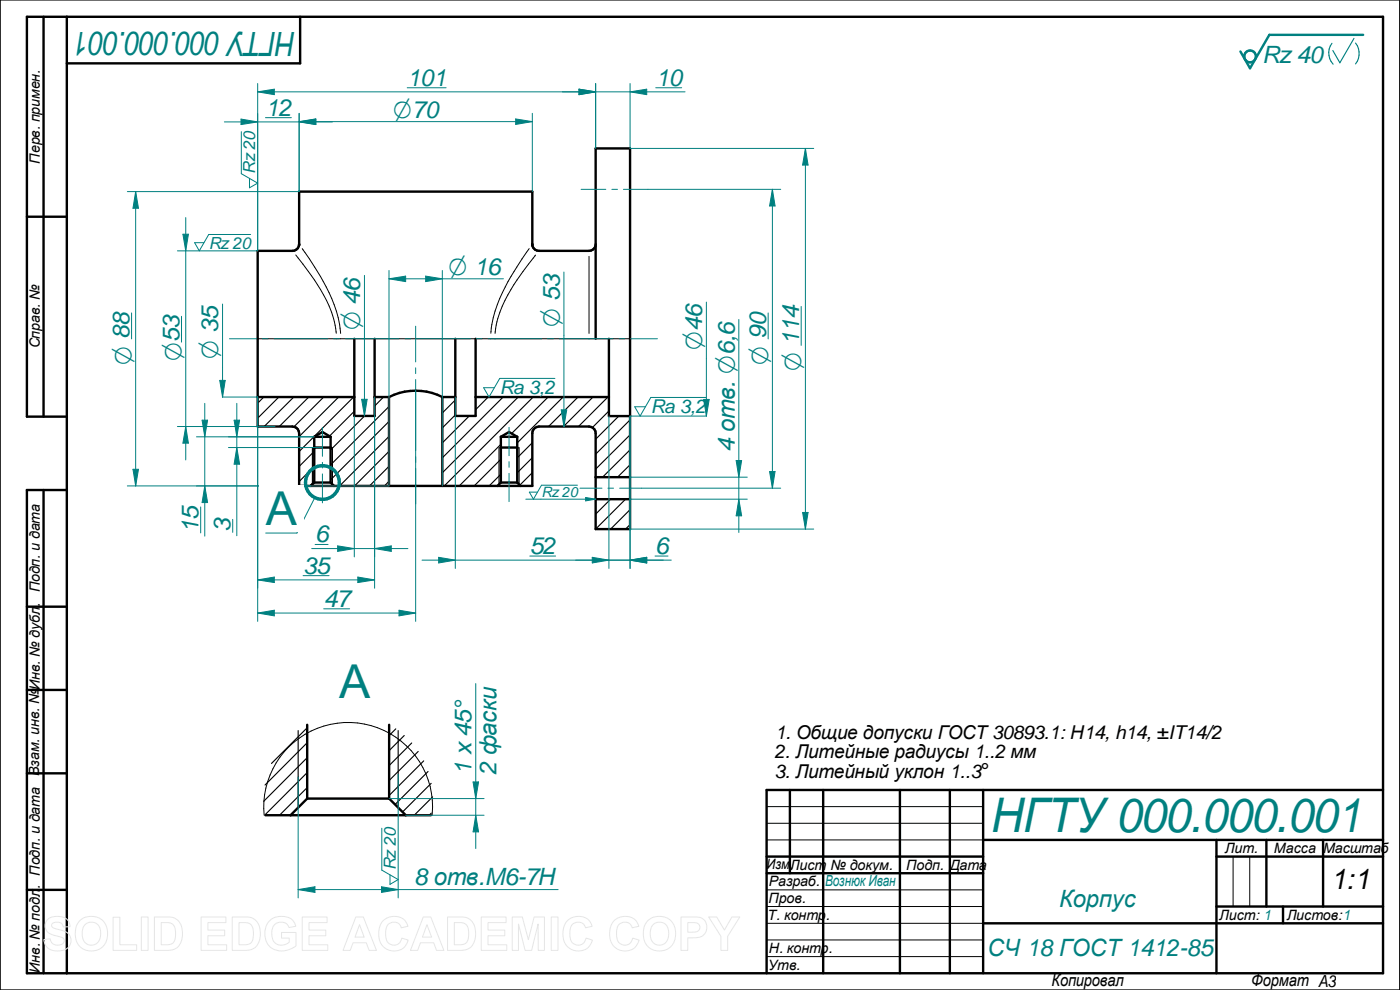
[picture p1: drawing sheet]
<svg xmlns="http://www.w3.org/2000/svg" width="420mm" height="297mm" viewBox="0 0 420 297" stroke-linecap="round" stroke-linejoin="round" font-family="sans-serif">
<g fill="none" stroke="#000" stroke-width=".72">
<path d="M13.1 5v120M20.1 5v287M90.1 5v14h-70M8.1 65h12M178.8 73.3a1.97 1.97 0 0 1-2 2h-15.1a1.97 1.97 0 0 1-1.9-2v-15.8h-70v15.8a1.97 1.97 0 0 1-2 2h-10.5v52.7h10.4a2.03 2.03 0 0 1 2.1 2v15.8h70v-15.8a2.03 2.03 0 0 1 1.9-2h15.1a2.03 2.03 0 0 1 2 2v28.7h10.3v-114.2h-10.3v57.1M77.3 119.1h29M106.3 101.6v23.2h6.1v-23.2M112.4 119.1h4.3M116.7 119.1a17.8 17.8 0 0 1 16 0M116.7 119.1v26.7M132.7 119.1h3.9M132.7 119.1v26.7"/>
<path d="M136.6 101.6v23.2h6.1v-23.2M142.7 119.1h40M182.7 101.6v23.2h6.4M20.1 125h-12v-120h407v287h-407v-145h12M94.3 131.1l2.5-1.5 2.4 1.5M94.3 134.3h4.9M94.3 131.1h4.9M94.3 131.1v13.7M99.2 131.1v13.7M150.3 131.1l2.5-1.5 2.4 1.5M150.3 134.3h4.9M150.3 131.1h4.9"/>
<path d="M150.3 131.1v13.7M155.2 131.1v13.7M13.1 147v145M94.3 144.8h4.9M94.3 144.8l-1 1M99.2 144.8l1 1M150.3 144.8l-1 1M150.3 144.8h4.9M155.2 144.8l1 1M178.8 149.8h10.3M178.8 143.2h10.3M8.1 182h12"/>
<path d="M8.1 207h12M8.1 232h12M237.1 237v25M247 237v55M270.1 237v55M285.1 237v55M295.1 237v55M415.1 237h-185v55M230.1 257h65M295.1 252h120M365.1 252v40M365.1 257h50"/>
<path d="M380.1 252v20M397.1 252v20M8.1 267h12M230.1 262h65M295.1 277h120M365.1 272h50M385.1 272v5"/>
</g>
<g fill="none" stroke="#008080" stroke-width=".72">
<path d="M409.1 10.5h-28.2l-5.8 10-2.8-5"/>
<circle cx="375.2" cy="16.9" r="1.77"/>
</g>
<path d="M399.7 13a4.9 4.9 0 0 0 .4 6.3M406.3 11.5l-4.2 7.3-2.1-3.6M406.8 12.9a5.1 5.1 0 0 1 0 6.3" fill="none" stroke="#008080" stroke-width=".34"/>
<g fill="none" stroke="#000" stroke-width=".3">
<path d="M88.8 76.5a61.9 61.9 0 0 1 11 18.1l.8 3 .3 2.4M90.7 74.6a66.1 66.1 0 0 1 10.8 20.7l.7 4.7M158.8 74.6l-.2 .3a63.4 63.4 0 0 0-10.6 20.4l-.7 4.7M160.7 76.5a58.9 58.9 0 0 0-11.3 19.1l-.8 4.4M176.8 76.9v23.1M77.3 101.6h111.8M230.1 242h65M230.1 247h65M230.1 252h65M370.1 257v15M375.1 257v15M230.1 267h65"/>
<path d="M230.1 272h65M230.1 277h65M230.1 282h65M230.1 287h65"/>
</g>
<g fill="none" stroke="#000" stroke-width=".34">
<path d="M.1 0h420v297h-420M79.2 119.1l-1.9 1.9M83.7 119.1l-6.4 6.4M88.2 119.1l-8.9 8.9M92.7 119.1l-8.9 8.9M97.1 119.1l-8.9 9M101.6 119.1l-11.8 11.9M106.1 119.1l-16.3 16.4M115.1 119.1l-2.7 2.7M133 119.1l-.3 .3M146.5 119.1l-3.8 3.8M151 119.1l-18.3 18.3"/>
<path d="M155.5 119.1l-22.8 22.8M160 119.1l-26.7 26.7M164.5 119.1l-11 11M169 119.1l-13.8 13.8M173.5 119.1l-8.9 8.9M178 119.1l-8.9 8.9M182.4 119.1l-8.8 8.9M93.8 134.3v11M94.3 135.4l-4.5 4.6M94.3 139.9l-4.5 4.6M99.8 134.3v11M106.3 123.4l-7.4 7.5"/>
<path d="M109.4 124.8l-10.2 10.2M116.7 122l-17.5 17.5M116.7 126.4l-17.5 17.6M116.7 130.9l-14.8 14.9M116.7 135.4l-10.3 10.4M116.7 139.9l-5.8 5.9M136.6 120l-3.9 3.9M136.6 124.5l-3.9 3.9M140.8 124.8l-8.1 8.1M149.8 134.3v11M150.3 133.3l-12.5 12.5M150.3 137.8l-8 8"/>
<path d="M155.8 134.3v11M159.8 132.8l-4.6 4.6M159.8 137.3l-4.6 4.6M182.7 123.3l-4.9 5M185.7 124.8l-6.9 7M189.1 126l-10.3 10.3M189.1 130.5l-10.3 10.3M189.1 135l-8.3 8.2M189.1 139.4l-3.8 3.8M94.3 144.4l-1.3 1.4M116.7 144.4l-1.3 1.4M150.3 142.3l-3.5 3.5"/>
<path d="M159.8 141.8l-3.8 3.8M183.2 149.8l-4.4 4.5M187.7 149.8l-8.9 8.9M189.1 152.9l-5.9 5.8M189.1 157.4l-1.4 1.3"/>
</g>
<g fill="#000">
<circle cx="89.8" cy="73.3" r=".36"/>
<circle cx="159.8" cy="73.3" r=".36"/>
<circle cx="94.3" cy="134.3" r=".36"/>
<circle cx="99.2" cy="134.3" r=".36"/>
<circle cx="150.3" cy="134.3" r=".36"/>
<circle cx="155.2" cy="134.3" r=".36"/>
</g>
<path d="M189.1 27.6l5-.8v1.6z" fill="none" stroke="#008080" stroke-width=".3"/>
<path d="M189.1 27.6l5-.8v1.6z" fill="#008080"/>
<path d="M173.8 26.8l5 .8-5 .8z" fill="none" stroke="#008080" stroke-width=".3"/>
<path d="M173.8 26.8l5 .8-5 .8z" fill="#008080"/>
<path d="M168.8 27.6h36.8M173.8 26.8l5 .8-5 .8zM178.8 25.1v19.4M189.1 25.1v19.4M196.8 26.3h7.8" fill="none" stroke="#008080" stroke-width=".3"/>
<path d="M173.8 26.8l5 .8-5 .8z" fill="#008080"/>
<path d="M77.3 27.6l5-.8v1.6z" fill="none" stroke="#008080" stroke-width=".3"/>
<path d="M77.3 27.6l5-.8v1.6z" fill="#008080"/>
<path d="M77.3 25.1v50.2M77.3 27.6h101.5M122.2 26.3h11.7M178.8 25.1v19.4M70.3 126.1h1.6l-.8 5z" fill="none" stroke="#008080" stroke-width=".3"/>
<path d="M70.3 126.1h1.6l-.8 5z" fill="#008080"/>
<path d="M71.1 134.3l.8 5h-1.6z" fill="none" stroke="#008080" stroke-width=".3"/>
<path d="M71.1 134.3l.8 5h-1.6z" fill="#008080"/>
<path d="M68.6 131.1h25.7M68.6 134.3h28.2M71.1 121v39.7M69.8 155.8v3.9M189.1 168.1l5-.9v1.7z" fill="none" stroke="#008080" stroke-width=".3"/>
<path d="M189.1 168.1l5-.9v1.7z" fill="#008080"/>
<path d="M177.7 167.2l5 .9-5 .8z" fill="none" stroke="#008080" stroke-width=".3"/>
<path d="M177.7 167.2l5 .9-5 .8z" fill="#008080"/>
<path d="M54.9 70.3h1.6l-.8 5zM182.7 124.8v45.8M189.1 124.8v45.8M172.8 168.1h28.7M196.6 166.8h3.9" fill="none" stroke="#008080" stroke-width=".3"/>
<path d="M54.9 70.3h1.6l-.8 5z" fill="#008080"/>
<path d="M55.7 128l.8 5h-1.6z" fill="none" stroke="#008080" stroke-width=".3"/>
<path d="M55.7 128l.8 5h-1.6z" fill="#008080"/>
<path d="M53.2 75.3h24.1M55.7 65.3v72.7M54.5 94.9v7.8M109.4 101.6v23.2M53.2 128h29.3" fill="none" stroke="#008080" stroke-width=".3"/>
<path d="M108.5 119.8h1.7l-.8 5z" fill="#008080"/>
<path d="M109.4 82.6v19M108.5 119.8h1.7l-.8 5zM220.9 138.2h1.7l-.9 5z" fill="none" stroke="#008080" stroke-width=".3"/>
<path d="M220.9 138.2h1.7l-.9 5z" fill="#008080"/>
<path d="M221.7 149.8l.9 5h-1.7z" fill="none" stroke="#008080" stroke-width=".3"/>
<path d="M221.7 149.8l.9 5h-1.7z" fill="#008080"/>
<path d="M154.8 35.7l5 .8-5 .8zM221.7 95.8v64M189.1 143.2h35.2M189.1 149.8h35.2" fill="none" stroke="#008080" stroke-width=".3"/>
<path d="M154.8 35.7l5 .8-5 .8z" fill="#008080"/>
<path d="M89.8 36.5l5-.8v1.6z" fill="none" stroke="#008080" stroke-width=".3"/>
<path d="M89.8 36.5l5-.8v1.6z" fill="#008080"/>
<path d="M89.8 34v23.5M89.8 36.5h70M159.8 34v23.5M40.7 57.5l.9 5h-1.7z" fill="none" stroke="#008080" stroke-width=".3"/>
<path d="M40.7 57.5l.9 5h-1.7z" fill="#008080"/>
<path d="M39.9 140.8h1.7l-.9 5z" fill="none" stroke="#008080" stroke-width=".3"/>
<path d="M39.9 140.8h1.7l-.9 5z" fill="#008080"/>
<g fill="none" stroke="#008080" stroke-width=".3">
<path d="M38.2 57.5h51.6M40.7 57.5v88.3M174.4 56.8h7.4M183.6 56.8h1.7M187.1 56.8h7.4M39.5 93.9v7.8M124.7 97.9v10.7M68.9 101.6h8.1M78.7 101.6h1.8M82.2 101.6h16.2M100.1 101.6h1.7M103.7 101.6h16"/>
<path d="M121.6 101.6h1.7M124.7 110.4v1.7M124.7 113.9v21.3M125 101.6h16.2M143 101.6h1.7M146.5 101.6h16.1M164.4 101.6h1.7M167.9 101.6h16.1M185.8 101.6h1.7M189.3 101.6h8M96.8 128.2v8.7M96.8 138.7v1.7"/>
<path d="M124.7 137v1.7M152.8 128.2v8.5M152.8 138.5v1.7M38.2 145.8h78.5M96.8 142.2v8.7M124.7 140.5v10.7M152.8 142v8.5M174.1 146.5h6.6M182.4 146.5h1.7M186 146.5h6.6M107.4 173.1l5 .9-5 .8z"/>
</g>
<path d="M107.4 173.1l5 .9-5 .8z" fill="#008080"/>
<path d="M77.3 174l5-.9v1.7z" fill="none" stroke="#008080" stroke-width=".3"/>
<path d="M77.3 174l5-.9v1.7z" fill="#008080"/>
<path d="M77.3 119.1v57.4M112.4 119.1v57.4M77.3 174h35.1M91 172.7h7.8M131.6 167.2l5 .9-5 .8z" fill="none" stroke="#008080" stroke-width=".3"/>
<path d="M131.6 167.2l5 .9-5 .8z" fill="#008080"/>
<path d="M189.1 168.1l5-.9v1.7z" fill="none" stroke="#008080" stroke-width=".3"/>
<path d="M189.1 168.1l5-.9v1.7z" fill="#008080"/>
<path d="M136.6 119.1v51.5M189.1 124.8v45.8M112.4 164.6l5-.8v1.6zM126.7 168.1h72.4M159 166.8h7.7" fill="none" stroke="#008080" stroke-width=".3"/>
<path d="M112.4 164.6l5-.8v1.6z" fill="#008080"/>
<path d="M101.3 163.8l5 .8-5 .8z" fill="none" stroke="#008080" stroke-width=".3"/>
<path d="M101.3 163.8l5 .8-5 .8z" fill="#008080"/>
<path d="M66.7 119.1h10.6M66.8 110.2v8.9M106.3 124.8v42.3M112.4 124.8v42.3M93.5 164.6h28.9M94.6 163.4h3.9" fill="none" stroke="#008080" stroke-width=".3"/>
<path d="M65.9 114.1h1.7l-.8 5z" fill="#008080"/>
<path d="M66.8 91.2v19M65.9 114.1h1.7l-.8 5zM212 107.6v17.2h-22.9" fill="none" stroke="#008080" stroke-width=".3"/>
<path d="M211.2 119.8h1.6l-.8 5z" fill="#008080"/>
<path d="M231.8 56.8l.8 5h-1.6zM212 90.6v17M211.2 119.8h1.6l-.8 5z" fill="none" stroke="#008080" stroke-width=".3"/>
<path d="M231.8 56.8l.8 5h-1.6z" fill="#008080"/>
<path d="M231 141.5h1.6l-.8 5z" fill="none" stroke="#008080" stroke-width=".3"/>
<path d="M231 141.5h1.6l-.8 5z" fill="#008080"/>
<path d="M194.5 56.8h39.8M231.8 56.8v89.7M241.7 44.5l.8 5h-1.6zM230.5 93.9v7.8M192.6 146.5h41.7" fill="none" stroke="#008080" stroke-width=".3"/>
<path d="M241.7 44.5l.8 5h-1.6z" fill="#008080"/>
<path d="M240.9 153.8h1.6l-.8 4.9z" fill="none" stroke="#008080" stroke-width=".3"/>
<path d="M240.9 153.8h1.6l-.8 4.9z" fill="#008080"/>
<path d="M189.1 44.5h55.1M241.7 44.5v114.2M240.4 91.9v11.7M189.1 158.7h55.1M77.3 183.9l5-.8v1.7z" fill="none" stroke="#008080" stroke-width=".3"/>
<path d="M77.3 183.9l5-.8v1.7z" fill="#008080"/>
<path d="M119.7 183.1l5 .8-5 .9z" fill="none" stroke="#008080" stroke-width=".3"/>
<path d="M119.7 183.1l5 .8-5 .9z" fill="#008080"/>
<path d="M116.7 83.7l5-.9v1.7zM77.3 119.1v67.3M124.7 117.2v69.2M77.3 183.9h47.4M97.1 182.7h7.8" fill="none" stroke="#008080" stroke-width=".3"/>
<path d="M116.7 83.7l5-.9v1.7z" fill="#008080"/>
<path d="M127.8 82.8l4.9 .9-4.9 .8z" fill="none" stroke="#008080" stroke-width=".3"/>
<path d="M127.8 82.8l4.9 .9-4.9 .8z" fill="#008080"/>
<path d="M116.7 81.2v64.6M116.7 83.7h34.4M132.7 81.2v64.6M60.7 126.1h1.6l-.8 5z" fill="none" stroke="#008080" stroke-width=".3"/>
<path d="M60.7 126.1h1.6l-.8 5z" fill="#008080"/>
<path d="M61.5 145.8l.8 5h-1.6z" fill="none" stroke="#008080" stroke-width=".3"/>
<path d="M61.5 145.8l.8 5h-1.6z" fill="#008080"/>
<path d="M89.8 36.6l5-.9v1.7zM59 131.1h35.3M61.5 121v39.9M59 145.8h34.3M60.2 152.1v7.8" fill="none" stroke="#008080" stroke-width=".3"/>
<path d="M89.8 36.6l5-.9v1.7z" fill="#008080"/>
<path d="M72.3 35.7l5 .9-5 .8z" fill="none" stroke="#008080" stroke-width=".3"/>
<path d="M72.3 35.7l5 .9-5 .8z" fill="#008080"/>
<path d="M67.3 36.6h32.5M77.3 34.1v41.2M79.7 35.3h7.7M89.8 34.1v23.4M169.2 100.6v27.4" fill="none" stroke="#008080" stroke-width=".3"/>
<path d="M168.4 123h1.7l-.9 5z" fill="#008080"/>
<path d="M72.4 39.5v12.6l4.9 2.8-2.4 1.4v-2.8M169.2 81.6v19M166.5 113.5h-16.5l-3.2 5.6-1.7-2.8h3.3M211.9 119.3h-16.6l-3.2 5.5-1.6-2.8h3.2M168.4 123h1.7l-.9 5zM162.3 149.8h16.5" fill="none" stroke="#008080" stroke-width=".3"/>
<path d="M175.8 149.3l3 .5-3 .5z" fill="#008080"/>
<path d="M75.2 70.4h-12.6l-2.8 4.9-1.4-2.5h2.8M94.5 149.3l-5.4 10.6h-9.4M157.8 149.8h4.5M173.3 145.6h-10.8l-2.4 4.2-1.2-2.1h2.4M175.8 149.3l3 .5-3 .5z" fill="none" stroke="#008080" stroke-width=".3"/>
<circle cx="96.8" cy="144.8" r="5.1" fill="none" stroke="#008080" stroke-width="1"/>
<path d="M77.8 145.4h13.3v14h-13.3z" fill-rule="evenodd" fill="#fff"/>
<g fill="none" stroke="#000" stroke-width=".34">
<path d="M89.5 219.2v23.1M92.2 218.4l-10.7 10.7M118.8 218.7l-2 2M119.5 219.2v23.1M92.2 222.8l-12.7 12.7M92.2 227.3l-13 13.1M92.2 231.8l-12.6 12.6M92.2 236.3l-8.3 8.3M121.3 220.7l-4.5 4.5M123.6 222.9l-6.8 6.8M125.5 225.5l-8.7 8.7M127.2 228.3l-10.4 10.4"/>
<path d="M128.5 231.5l-9.9 9.9M129.4 235l-8.6 8.6M129.8 239.1l-5.5 5.5M129.4 244l-.6 .6"/>
</g>
<path d="M92.2 217.5v22.1M116.8 217.5v22.1M92.2 239.6h24.6M92.2 239.6l-5 5M116.8 239.6l5 5M79.7 244.6h49.6" fill="none" stroke="#000" stroke-width=".72"/>
<path d="M79.3 244.6a25.3 25.3 0 0 1 25.2-27.8 25.3 25.3 0 0 1 25.2 27.8" fill="none" stroke="#000" stroke-width=".3"/>
<g fill="#fff">
<path d="M95.9 197.3h17.2v14h-17.2z" fill-rule="evenodd"/>
<path d="M95.9 197.3h17.2v14h-17.2z" fill-rule="evenodd"/>
</g>
<path d="M89.5 266.9l5-.8v1.7z" fill="none" stroke="#008080" stroke-width=".3"/>
<path d="M89.5 266.9l5-.8v1.7z" fill="#008080"/>
<path d="M114.5 266.1l5 .8-5 .9z" fill="none" stroke="#008080" stroke-width=".3"/>
<path d="M114.5 266.1l5 .8-5 .9z" fill="#008080"/>
<path d="M89.5 233.1v36.3M119.5 232.4v37M114.6 248.5v12.6l4.9 2.8-2.5 1.4v-2.8M142.8 244.6l.8 5h-1.6zM89.5 266.9h78" fill="none" stroke="#008080" stroke-width=".3"/>
<path d="M142.8 244.6l.8 5h-1.6z" fill="#008080"/>
<path d="M142 234.6h1.6l-.8 5z" fill="none" stroke="#008080" stroke-width=".3"/>
<path d="M142 234.6h1.6l-.8 5z" fill="#008080"/>
<path d="M142.8 205.1v49.5M116.8 239.6h28.5M121.8 244.6h23.5" fill="none" stroke="#008080" stroke-width=".3"/>
<g fill="none" stroke="#e6e6e6" stroke-width=".3">
<path d="M14.2 276a4.8 4.8 0 0 1 6.2 .1l.4 .9 .2 1-2 .1a1.98 1.98 0 0 0-1.5-1.4 1.98 1.98 0 0 0-2 .7 1.32 1.32 0 0 0 1.6 1.4l.5 .1a4 4 0 0 1 3.6 2.5 3.3 3.3 0 0 1-3.9 3.9 3.6 3.6 0 0 1-4.1-3.4l1.9-.2a2.26 2.26 0 0 0 1.8 1.9 2.26 2.26 0 0 0 2.4-1.1 1.29 1.29 0 0 0-1.5-1.5 4.7 4.7 0 0 1-4.1-2.3l-.1-1.3zM23.9 276.2a5 5 0 0 1 6.2-.5 5 5 0 0 1 2.1 5.7 4.9 4.9 0 0 1-6 3.8 4.9 4.9 0 0 1-3.5-6.2l.3-1.4zM25.4 277.5a2.82 2.82 0 0 1 3.4-.5 2.82 2.82 0 0 1 1.4 3.1 2.81 2.81 0 0 1-1.5 3.2 2.81 2.81 0 0 1-3.5-.9 4.9 4.9 0 0 1 .2-4.9zM33.9 275.2h2.1v8.3h5v1.7h-7.1zM42.4 275.1h2v10.1h-2zM46.3 275.1h3.7a4.3 4.3 0 0 1 4.8 5.1 4.3 4.3 0 0 1-4.6 5h-3.9zM48.4 276.8a4.7 4.7 0 0 1 3.5 .6 5 5 0 0 1-.2 5.7l-1.1 .3-2.2 .1zM60.4 275.1h7.4v1.7h-5.4v2.3h5v1.7h-5v2.7h5.6v1.7h-7.6zM69.7 275.1h3.7a4.3 4.3 0 0 1 4.7 5.1 4.3 4.3 0 0 1-4.6 5h-3.8zM71.7 276.8a4.7 4.7 0 0 1 3.6 .6 5 5 0 0 1-.2 5.7l-1.1 .3-2.3 .1zM80.9 276.2a5.3 5.3 0 0 1 7.2 .3l.7 1.4-2.1 .4a2.74 2.74 0 0 0-3.3-1.5 2.74 2.74 0 0 0-1.8 3.2 3.1 3.1 0 0 0 1.6 3.3 3.1 3.1 0 0 0 3.6-.6v-1.2h-2.3v-1.7h4.3v4a5.9 5.9 0 0 1-8.5-.6 6 6 0 0 1 .6-7zM90.7 275.1h7.5v1.7h-5.5v2.3h5.1v1.7h-5.1v2.7h5.7v1.7h-7.7z"/>
<path d="M106.8 275.1h2.2l4 10.1h-2.2l-.9-2.3h-4l-.8 2.3h-2.2zM107.9 277.5l1.4 3.7h-2.8zM114.9 276.3a4.4 4.4 0 0 1 7.5 1.6l-2 .5a2.41 2.41 0 0 0-2.8-1.6 2.41 2.41 0 0 0-1.9 2.7 3.3 3.3 0 0 0 1.7 4 2.35 2.35 0 0 0 3.2-2l1.9 .6a4.5 4.5 0 0 1-5.3 3.1 4.5 4.5 0 0 1-3.5-5l.4-2.5zM127 275.1h2.3l3.9 10.1h-2.2l-.8-2.3h-4l-.9 2.3h-2.1zM128.1 277.5l1.4 3.7h-2.7zM134.3 275.1h3.7a4.3 4.3 0 0 1 4.7 5.1 4.3 4.3 0 0 1-4.6 5h-3.8zM136.3 276.8a4.7 4.7 0 0 1 3.6 .6 5 5 0 0 1-.2 5.7l-1.1 .3-2.3 .1zM144.4 275.1h7.5v1.7h-5.4v2.3h5v1.7h-5v2.7h5.6v1.7h-7.7zM153.7 275.1h3l1.9 6.8 1.7-6.8h3.1v10.1h-1.9v-8l-2 8h-1.9l-2-8v8h-1.9zM165.4 275.1h2.1v10.1h-2.1zM170.2 276.3a4.4 4.4 0 0 1 7.5 1.6l-2 .5a2.41 2.41 0 0 0-2.8-1.6 2.41 2.41 0 0 0-1.9 2.7 3.3 3.3 0 0 0 1.7 4 2.35 2.35 0 0 0 3.2-2l1.9 .6a4.5 4.5 0 0 1-5.3 3.1 4.5 4.5 0 0 1-3.6-5l.5-2.5zM184.2 276.3a4.4 4.4 0 0 1 7.5 1.6l-2 .5a2.41 2.41 0 0 0-2.8-1.6 2.41 2.41 0 0 0-1.9 2.7 3.3 3.3 0 0 0 1.7 4 2.35 2.35 0 0 0 3.2-2l1.9 .6a4.5 4.5 0 0 1-5.3 3.1 4.5 4.5 0 0 1-3.5-5l.4-2.5z"/>
<path d="M194.4 276.2a5 5 0 0 1 6.2-.5 5 5 0 0 1 2.1 5.7 4.9 4.9 0 0 1-6.1 3.8 4.9 4.9 0 0 1-3.5-6.2l.4-1.4zM195.9 277.5a2.82 2.82 0 0 1 3.4-.5 2.82 2.82 0 0 1 1.4 3.1 2.81 2.81 0 0 1-1.6 3.2 2.81 2.81 0 0 1-3.4-.9 4.9 4.9 0 0 1 .2-4.9zM204.4 275.1h3.2a3.8 3.8 0 0 1 4.1 1.4 3.3 3.3 0 0 1-.2 3.6 3.3 3.3 0 0 1-3.2 1.3h-1.9v3.8h-2zM206.4 276.8a4.8 4.8 0 0 1 3.1 .4 1.49 1.49 0 0 1 .3 1.8 1.49 1.49 0 0 1-1.7 .7h-1.7zM212.7 275.1h2.4l2.3 4 2.3-4h2.3l-3.6 5.8v4.3h-2v-4.3z"/>
</g>
<text font-size="14.3" fill="#008080" x="297.5" y="249.7">НГТУ000.000.001</text>
<g font-size="14" fill="#008080">
<text x="79.7" y="157.4">А</text>
<text x="101.8" y="209.3">А</text>
</g>
<text font-size="10" fill="#008080" x="88.6" y="9.7" transform="rotate(180 88.6 9.7)">НГТУ000.000.001</text>
<text font-size="8.6" x="399.3" y="266.7">1:1</text>
<g font-size="7.7" fill="#008080">
<text x="118" y="35.3">O70</text>
<text x="134.6" y="82.4">O 16</text>
<text x="108.1" y="99.1" transform="rotate(-90 108.1 99.1)">O 46</text>
<text x="168" y="98.1" transform="rotate(-90 168 98.1)">O 53</text>
<text x="65.5" y="107.7" transform="rotate(-90 65.5 107.7)">O 35</text>
<text x="210.8" y="105.1" transform="rotate(-90 210.8 105.1)">O46</text>
<text x="39.5" y="109.4" transform="rotate(-90 39.5 109.4)">O 88</text>
<text x="54.5" y="108.4" transform="rotate(-90 54.5 108.4)">O53</text>
<text x="230.5" y="109.4" transform="rotate(-90 230.5 109.4)">O 90</text>
<text x="240.4" y="111.3" transform="rotate(-90 240.4 111.3)">O 114</text>
</g>
<g font-size="7.2" fill="#008080">
<text x="378.8" y="18.8">Rz 40</text>
<text x="122.2" y="25.7">101</text>
<text x="196.8" y="25.7">10</text>
<text x="79.7" y="34.7">12</text>
<text x="220.5" y="135.6" transform="rotate(-90 220.5 135.6)">4 отв. O6,6</text>
<text x="59.6" y="159.9" transform="rotate(-90 59.6 159.9)">15</text>
<text x="69.2" y="159.7" transform="rotate(-90 69.2 159.7)">3</text>
<text x="94.6" y="162.7">6</text>
<text x="159" y="166.2">52</text>
<text x="196.6" y="166.2">6</text>
<text x="91" y="172.1">35</text>
<text x="97.1" y="182.1">47</text>
<text x="141.6" y="232.5" transform="rotate(-90 141.6 232.5)">1 x 45°</text>
<text x="149" y="232.5" transform="rotate(-90 149 232.5)">2 фаски</text>
<text x="124.3" y="265.6">8 отв.M6-7Н</text>
<text x="317.9" y="272.1">Корпус</text>
<text x="296.4" y="286.7">СЧ 18 ГОСТ 1412-85</text>
</g>
<g font-size="5.7" fill="#008080">
<text x="150" y="118.3">Ra 3,2</text>
<text x="195.3" y="124">Ra 3,2</text>
</g>
<g font-size="5.7">
<text x="232.6" y="221.7">1. Общие допуски ГОСТ30893.1: Н14, h14, ±IT14/2</text>
<text x="232.4" y="227.5">2. Литейные радиусы 1..2 мм</text>
<text x="232.4" y="233.5">3. Литейный уклон 1..3°</text>
</g>
<g font-size="5" fill="#008080">
<text x="76.6" y="52.1" transform="rotate(-90 76.6 52.1)">Rz 20</text>
<text x="62.6" y="74.6">Rz 20</text>
<text x="118.8" y="261.1" transform="rotate(-90 118.8 261.1)">Rz 20</text>
</g>
<g font-size="5">
<text x="315.6" y="296">Копировал</text>
<text x="375.5" y="295.9">Формат A3</text>
</g>
<text font-size="4.6" fill="#008080" x="247.7" y="265.8">Вознюк Иван</text>
<g font-size="4.3">
<text x="12" y="49.1" transform="rotate(-90 12 49.1)">Перв. примен.</text>
<text x="12" y="104.6" transform="rotate(-90 12 104.6)">Справ. №</text>
<text x="12" y="177.8" transform="rotate(-90 12 177.8)">Подп. и дата</text>
<text x="11.7" y="232.8" transform="rotate(-90 11.7 232.8)">Взам. инв. №Инв. № дубл.</text>
<text x="367.6" y="255.9">Лит.</text>
<text x="382.3" y="255.9">Масса Масштаб</text>
<text x="230.1" y="260.8">Изм.Лист № докум.</text>
<text x="271.9" y="260.9">Подп. Дата</text>
<text x="12" y="266.8" transform="rotate(-90 12 266.8)">. Подп. и дата</text>
<text x="230.7" y="265.9">Разраб.</text>
<text x="230.4" y="275.9">Т. контр</text>
<text x="230.7" y="270.9">Пров.</text>
<text x="247.8" y="275.9">.</text>
<text x="365.9" y="275.9">Лист: 1</text>
<text x="386.2" y="275.9">Листов:1</text>
<text x="230.7" y="285.9">Н. контр.</text>
<text x="12" y="291.8" transform="rotate(-90 12 291.8)">Инв. № подл</text>
<text x="230.6" y="290.9">Утв.</text>
</g>
<text font-size="4.3" fill="#008080" x="162.5" y="149.2">Rz 20</text>
</svg>
